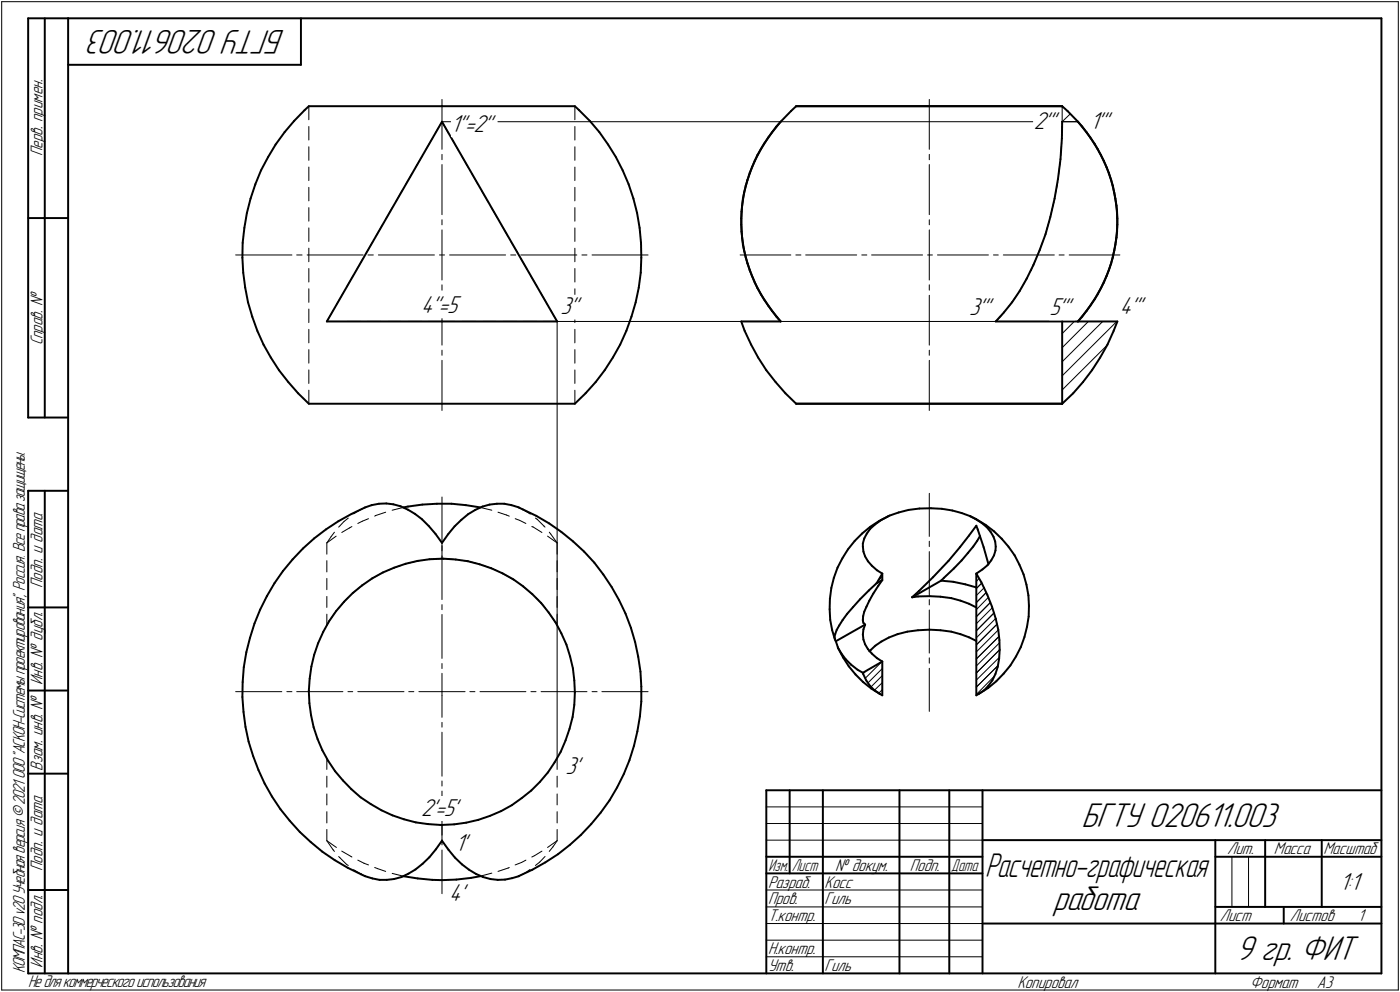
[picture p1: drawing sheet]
<svg xmlns="http://www.w3.org/2000/svg" width="421mm" height="298mm" viewBox="0 0 421 298" stroke-linecap="round" stroke-linejoin="round" font-family="sans-serif">
<g fill="none" stroke="#000" stroke-width=".59">
<path d="M8.5 5.5v120zM8.5 5.5h12zM13.5 5.5v120zM20.5 5.5v287zM20.5 5.5h395zM20.5 19.5h70zM90.5 5.5v14zM415.5 5.5v287zM85.6 39.7l-2.7 3.7zM88.5 36.3l-2.9 3.4zM91.6 33.1l-3.1 3.2zM91.6 33.1l1.3-1.2z"/>
<path d="M92.9 31.9h40zM132.9 36.6l-34.6 60zM132.9 36.6l34.7 60zM132.9 31.9h40zM172.9 31.9l1.3 1.2zM174.2 33.1l3.2 3.2zM177.4 36.3l2.9 3.4zM180.3 39.7l2.6 3.7zM232.2 39.8l-2.4 3.4zM233.5 38l-2.4 3.3zM234.8 36.6l-2.6 3.2zM234.8 36.6l-1.3 1.4z"/>
<path d="M237.9 33.4l-3.1 3.2zM237.9 33.4l1.5-1.5zM239.4 31.9h80zM319.4 31.9l1.7 1.5zM319.4 36.6v5zM321.1 33.4l3.1 3.2zM324.2 36.6l1.3 1.4zM324.2 36.6l2.6 3.2zM325.5 38l2.4 3.3zM326.8 39.8l2.4 3.4zM75.4 59.7l-1.1 4.3zM76.8 55.4l-1.4 4.3z"/>
<path d="M78.5 51.2l-1.7 4.2zM80.6 47.2l-2.1 4zM82.9 43.4l-2.3 3.8zM182.9 43.4l2.4 3.8zM185.3 47.2l2 4zM187.3 51.2l1.8 4.2zM189.1 55.4l1.4 4.3zM190.5 59.7l1.1 4.3zM223.4 59.7l-.4 3.9zM223.8 57.9l-.6 3.9zM224.3 55.8l-.9 3.9zM224.8 54.1l-1 3.8z"/>
<path d="M225.5 52l-1.2 3.8zM226.1 50.3l-1.3 3.8zM227 48.3l-1.5 3.7zM227.8 46.7l-1.7 3.6zM228.9 44.8l-1.9 3.5zM229.8 43.2l-2 3.5zM231.1 41.3l-2.2 3.5zM317.2 59.7l-1.3 5.5zM318.2 53.8l-1 5.9zM318.9 47.8l-.7 6zM319.4 41.6l-.5 6.2zM327.9 41.3l2.2 3.5z"/>
<path d="M329.2 43.2l1.9 3.5zM330.1 44.8l1.9 3.5zM331.1 46.7l1.7 3.6zM332 48.3l1.5 3.7zM332.8 50.3l1.4 3.8zM333.5 52l1.2 3.8zM334.2 54.1l.9 3.8zM334.7 55.8l.7 3.9zM335.1 57.9l.7 3.9zM335.4 59.7l.6 3.9zM8.5 65.5h12zM72.9 77.5l.3 4.5z"/>
<path d="M73 73l-.1 4.5zM73.5 68.5l-.5 4.5zM74.3 64l-.8 4.5zM191.6 64l.8 4.5zM192.4 68.5l.4 4.5zM192.8 73l.1 4.5zM192.9 77.5l-.2 4.5zM222.9 65.7l.1 3.9zM222.9 67.5l.3 3.9zM223 69.6l.4 4zM223 63.6l-.1 3.9zM223.2 61.8l-.3 3.9z"/>
<path d="M223.2 71.4l.6 3.9zM223.4 73.6l.9 3.8zM223.8 75.3l1 3.9zM224.3 77.4l1.2 3.8zM224.8 79.2l1.3 3.7zM310.8 79.6l-2 4.1zM312.7 75.2l-1.9 4.4zM314.5 70.4l-1.8 4.8zM315.9 65.2l-1.4 5.2zM334.2 79.2l-1.4 3.7zM334.7 77.4l-1.2 3.8zM335.1 75.3l-.9 3.9z"/>
<path d="M335.4 73.6l-.7 3.8zM335.8 71.4l-.7 3.9zM335.8 61.8l.2 3.9zM336 63.6v3.9zM336 69.6l-.6 4zM336 67.5l-.2 3.9zM336 65.7v3.9zM73.2 82l.5 4.4zM73.7 86.4l.9 4.4zM74.6 90.8l1.3 4.4zM75.9 95.2l1.5 4.2zM77.4 99.4l1.8 4.1z"/>
<path d="M98.3 96.6h34.6zM132.9 96.6h34.7zM188.4 99.4l-1.9 4.1zM189.9 95.2l-1.5 4.2zM191.2 90.8l-1.3 4.4zM192.1 86.4l-.9 4.4zM192.7 82l-.6 4.4zM222.9 96.6l1 2.8zM222.9 96.6h11.9zM223.9 99.4l2 4.1zM225.5 81.2l1.5 3.7zM226.1 82.9l1.7 3.6z"/>
<path d="M227 84.9l1.9 3.6zM227.8 86.5l2 3.5zM228.9 88.5l2.2 3.4zM229.8 90l2.4 3.4zM231.1 91.9l2.4 3.3zM232.2 93.4l2.6 3.2zM233.5 95.2l1.3 1.4zM299.5 96.6h19.9zM301.9 93.9l-2.4 2.7zM304.4 90.8l-2.5 3.1zM306.7 87.5l-2.3 3.3zM308.8 83.7l-2.1 3.8z"/>
<path d="M319.4 96.6v24.7zM319.4 96.6h4.8zM324.2 96.6h11.8zM325.5 95.2l-1.3 1.4zM326.8 93.4l-2.6 3.2zM327.9 91.9l-2.4 3.3zM329.2 90l-2.4 3.4zM330.1 88.5l-2.2 3.4zM331.1 86.5l-1.9 3.5zM332 84.9l-1.9 3.6zM332.8 82.9l-1.7 3.6zM333.5 81.2l-1.5 3.7z"/>
<path d="M334.9 99.4l-1.8 4.1zM336 96.6l-1.1 2.8zM79.2 103.5l2.2 3.9zM81.4 107.4l2.5 3.9zM83.9 111.3l2.8 3.5zM86.7 114.8l3 3.4zM89.7 118.2l3.2 3.1zM179.2 114.8l-3.1 3.4zM181.9 111.3l-2.7 3.5zM184.3 107.4l-2.4 3.9zM186.5 103.5l-2.2 3.9zM225.9 103.5l2.1 3.9z"/>
<path d="M228 107.4l2.5 3.9zM230.5 111.3l2.8 3.5zM233.3 114.8l2.9 3.4zM236.2 118.2l3.2 3.1zM325.7 114.8l-3 3.4zM328.4 111.3l-2.7 3.5zM330.9 107.4l-2.5 3.9zM333.1 103.5l-2.2 3.9zM8.5 125.5h12zM92.9 121.3h40zM132.9 121.3h40zM172.9 121.3l3.2-3.1z"/>
<path d="M239.4 121.3h80zM319.4 121.3l3.3-3.1zM8.5 147.5v145zM8.5 147.5h12zM13.5 147.5v145zM98 159.1l3.8-2.5zM101.8 156.6l3.9-2.2zM105.7 154.4l4.1-1.9zM109.8 152.5l2-.7zM111.8 151.8l2.2-.4zM114 151.4l2.2-.1zM116.2 151.3l2.1 .3z"/>
<path d="M118.3 151.6l2.2 .5zM120.5 152.1l2.2 1.1zM121.3 152.5l1.4-.3zM122.7 153.2l2.1 1.2zM122.7 152.2l4.3-.6zM124.8 154.4l2.1 1.6zM126.9 156l2 2.1zM127 151.6l4.4-.2zM128.9 158.1l2.1 2.3zM131.4 151.4h4.4zM135.8 151.4l4.3 .4zM136.7 158.2l2.1-2z"/>
<path d="M136.7 158.2l-1.9 2.3zM138.8 156.2l2-1.7zM140.1 151.8l4.3 .7zM140.8 154.5l2.1-1.3zM142.9 153.2l2.2-1zM145.1 152.2l2.1-.6zM147.2 151.6l2.2-.2zM149.4 151.4h2.2zM151.6 151.4l2.2 .4zM153.8 151.8l2.2 .7zM156 152.5l1.2 .6zM157.2 153.1l4.1 1.9z"/>
<path d="M161.3 155l3.9 2.3zM165.2 157.3l3.6 2.6zM168.8 159.9l3.6 2.8zM261.7 158.3l2.7-1.8zM261.7 158.9l1.5-1.3zM261.7 158.9l-1 1.5zM263.2 157.6l1.8-1.3zM264.4 156.5l2.8-1.4zM265 156.3l2.2-1.2zM267.2 155.1l.3-.2zM267.5 154.9l2.8-.9zM270.3 154l2.9-.8z"/>
<path d="M273.2 153.2l3.3-.4zM276.5 152.8l3.5-.1zM280 152.7l3.3 .2zM283.3 152.9l3.1 .5zM286.4 153.4l2.8 .8zM289.2 154.2l2.6 .9zM291.8 155.1l1.8 .9zM291.8 155.1l1.6 .9zM293.4 156l1.8 1.1zM293.6 156l2.8 1.7zM293.6 158l.4 1.1zM293.6 158l-2.2 3z"/>
<path d="M294 159.1l1.8 5.3zM295.2 157.1l1.6 1.3zM296.4 157.7l2.6 2zM296.8 158.4l1.1 1.5zM297.9 159.9l.9 1.4zM299 159.7l2.2 2.2zM80.3 179.2l-2.1 4zM82.5 175.3l-2.2 3.9zM85.1 171.6l-2.6 3.7zM88 168.1l-2.9 3.5zM91.1 164.8l3.4-3zM91.1 164.8l-3.1 3.3z"/>
<path d="M94.5 161.8l3.5-2.7zM106.1 178.2l2.8-2.3zM106.1 178.2l-2.6 2.6zM108.9 175.9l3-2.1zM111.9 173.8l3.2-1.8zM115.1 172l3.4-1.4zM118.5 170.6l3.5-1.2zM122 169.4l3.6-.8zM125.6 168.6l3.6-.5zM129.2 168.1l3.7-.2zM131 160.4l1.9 2.8zM132.9 167.9h.5z"/>
<path d="M133.4 167.9l3.7 .2zM134.8 160.5l-1.9 2.7zM137.1 168.1l3.6 .6zM140.7 168.7l3.6 .9zM144.3 169.6l3.4 1.2zM147.7 170.8l3.4 1.5zM151.1 172.3l3.2 1.8zM154.3 174.1l3 2.1zM157.3 176.2l2.8 2.4zM160.1 178.6l2.6 2.6zM172.4 162.7l3.3 3.1zM175.7 165.8l3 3.3z"/>
<path d="M178.7 169.1l2.7 3.5zM181.4 172.6l2.6 3.8zM184 176.4l2.2 3.9zM249.6 179.9l-.1 3.1zM250 176.7l-.4 3.2zM250.8 173.7l-.8 3zM251.9 170.6l-1.1 3.1zM253.3 167.8l-1.4 2.8zM255 165.1l-1.7 2.7zM257 162.6l-2 2.5zM259.2 160.4l2.5-2.1zM259.2 160.4l-2.2 2.2z"/>
<path d="M259.5 163.3v1zM259.5 164.3l.2 1.5zM259.7 165.8l.5 1.4zM259.9 161.8l-.4 1.5zM260.2 167.2l.8 1.5zM260.7 160.4l-.8 1.4zM261 168.7l1.2 1.3zM261.3 177.5l2.4-2.2zM262.2 170l1.5 1.4zM262.6 178.4l-1.1 2.1zM263.7 175.3l1.6-1zM263.7 171.4l1.6 1z"/>
<path d="M264.2 176l-1.6 2.4zM265.3 174.3l-1.1 1.7zM265.3 172.4v1.9zM265.3 172.4l-1.6 2.9zM274.3 179.5l8.7-5zM274.3 179.5l1.8-.3zM274.3 179.5l2.1-1.9zM276.1 179.2h3.5zM276.4 177.6l4.2-4.1zM279.6 179.2l3.3 .1zM282.9 179.3l3.2 .4zM283 174.5l.9-.8z"/>
<path d="M283 174.5l3.7 .3zM283.9 173.7l3-2.8zM285.2 168.6l-4.6 4.9zM286.1 179.7l2.8 .8zM286.7 174.8l3.6 .8zM288.7 164.4l-3.5 4.2zM289.2 168.4l-2.3 2.5zM290.3 175.6l3.3 .9zM291.1 166.2l-1.9 2.2zM291.4 161l-2.7 3.4zM292.7 164.3l-1.6 1.9zM293.6 172.4l1.9-1.3z"/>
<path d="M293.6 172.4l1.5 2.6zM293.6 172.4v36.6zM293.9 162.6l-1.2 1.7zM294.7 161.1l-.8 1.5zM295.1 175l1.8 3.7zM295.5 171.1l1.5-1.3zM295.8 164.4l1.5 5.1zM296.9 178.7l1.5 3.7zM298.1 168.4l-1.1 1.4zM298.8 161.3l.5 1.4zM299 166.9l-.9 1.5zM299.3 162.7l.2 1.6z"/>
<path d="M299.4 165.4l-.4 1.5zM299.5 164.3l-.1 1.1zM301.2 161.9l2.1 2.4zM303.3 164.3l1.8 2.6zM305.1 166.9l1.5 2.8zM306.6 169.7l1.2 2.9zM307.8 172.6l.9 3.1zM308.7 175.7l.6 3.2zM309.3 178.9l.2 3.1zM8.5 182.5h12zM74.1 196l-.8 4.5zM75.2 191.7l-1.1 4.3z"/>
<path d="M76.5 187.4l-1.3 4.3zM78.2 183.2l-1.7 4.2zM94.5 196.8l-.9 3.5zM95.7 193.3l-1.2 3.5zM97.2 189.9l-1.5 3.4zM99 186.7l-1.8 3.2zM101.1 183.6l-2.1 3.1zM103.5 180.8l-2.4 2.8zM162.7 181.2l2.3 2.9zM165 184.1l2.1 3zM167.1 187.1l1.7 3.2zM168.8 190.3l1.5 3.4z"/>
<path d="M170.3 193.7l1.1 3.6zM171.4 197.3l.9 3.5zM186.2 180.3l1.9 4.1zM188.1 184.4l1.6 4.2zM189.7 188.6l1.3 4.4zM191 193l.9 4.4zM191.9 197.4l.7 4.4zM249.5 183l.2 3.3zM249.7 186.3l.6 3.1zM250.3 189.4l.8 2.8zM251 191.4l.1 .8zM251.1 192.2l.3 .5z"/>
<path d="M251.2 190.5l-.2 .9zM251.4 192.7l.6 1.8zM251.4 192.7l8.8-5zM251.6 189.3l-.4 1.2zM252 194.5l.1 .2zM252.1 194.7l1.5 2.9zM252.1 194.7l1 1.7zM252.4 188l-.8 1.3zM253.1 196.4l1.2 1.7zM253.4 186.4l-1 1.6zM253.6 197.6l1.7 2.6zM254.3 198.1l1.6 1.6z"/>
<path d="M254.8 184.5l-1.4 1.9zM255.9 199.7l2 1.6zM256.5 182.5l-1.7 2zM258.7 180.1l-2.2 2.4zM258.7 180.1l2.6-2.6zM259.5 190.7l.2 1.5zM259.5 186.5l.2 .7zM259.5 186.2v.3zM259.6 185.2l-.1 1zM259.7 189.1l-.2 1.6zM259.7 192.2l.5 1.4zM259.7 187.2l.5 .5z"/>
<path d="M259.9 183.8l-.3 1.4zM260.2 187.7l-.5 1.4zM260.2 193.6l.8 1.5zM260.6 182.3l-.7 1.5zM261 195.1l1.2 1.3zM261.5 180.5l-.9 1.8zM261.8 195.4l1.4-1.3zM261.8 195.4l-.3 .3zM262.2 196.4l1.5 1.4zM263.2 194.1l1.9-1.3zM263.7 197.8l1.6 1zM265.1 192.8l2.2-1.2z"/>
<path d="M265.3 198.8v10.2zM267.3 191.6l2.6-1zM269.9 190.6l3-.8zM272.9 189.8l3.2-.4zM276.1 189.4l3.5-.2zM279.6 189.2l3.3 .2zM282.9 189.4l3.2 .4zM286.1 189.8l2.8 .8zM288.9 180.5l2.5 .9zM288.9 190.6l2.5 .9zM291.4 181.4l2.2 1.1zM291.4 191.5l2.2 1.1z"/>
<path d="M298.4 182.4l1.1 3.5zM299.5 185.9l.7 3.3zM300.2 189.2l.4 3.2zM300.5 198l-.4 2.4zM300.6 192.4l.1 2.9zM300.7 195.3l-.2 2.7zM303.9 200l-2.1 2.4zM305.6 197.3l-1.7 2.7zM307 194.5l-1.4 2.8zM308.1 191.4l-1.1 3.1zM308.9 188.4l-.8 3zM309.4 185.3l-.5 3.1z"/>
<path d="M309.5 182l-.1 3.3zM8.5 207.5h12zM72.9 209.5l.3 4.5zM73 205l-.1 4.5zM73.2 214l.6 4.4zM73.3 200.5l-.3 4.5zM73.8 218.4l1 4.4zM92.9 207.6l.1 3.7zM93 211.3l.6 3.7zM93.1 204l-.2 3.6zM93.6 215l.7 3.5zM93.6 200.3l-.5 3.7z"/>
<path d="M94.3 218.5l1.2 3.6zM171.3 219l-1.2 3.5zM172.2 215.5l-.9 3.5zM172.3 200.8l.4 3.7zM172.7 211.8l-.5 3.7zM172.7 204.5l.2 3.6zM172.9 208.1l-.2 3.7zM191.7 219.8l-1 4.3zM192.4 215.3l-.7 4.5zM192.6 201.8l.3 4.5zM192.9 210.8l-.5 4.5zM192.9 206.3v4.5z"/>
<path d="M255.3 200.2l2 2.5zM257.3 202.7l2.3 2.3zM257.9 201.3l1.6 .9zM259.5 202.2l.1 .3zM259.5 202.2l5.8-3.4zM259.6 205l2.4 1.9zM259.6 202.5l.9 2zM260.5 204.5l1.1 1.6zM261.6 206.1l1.4 1.3zM262 206.9l2.5 1.5zM263 207.4l1.5 1zM264.5 208.4l.8 .6z"/>
<path d="M293.6 209l.9-.6zM294.5 208.4l2.7-1.6zM294.5 208.4l1.5-1zM297.2 206.8l2.4-2.1zM297.3 206.1l-1.3 1.3zM298.4 204.5l-1.1 1.6zM299.4 202.5l-1 2zM300.1 200.4l-.7 2.1zM301.8 202.4l-2.2 2.3zM8.5 232.5h12zM74.8 222.8l1.3 4.4zM76.1 227.2l1.6 4.2z"/>
<path d="M77.7 231.4l1.9 4.1zM79.6 235.5l2.2 3.9zM81.8 239.4l2.5 3.8zM95.5 222.1l1.4 3.4zM96.9 225.5l1.8 3.2zM98.7 228.7l2.1 3zM100.8 231.7l2.3 2.8zM103.1 234.5l2.6 2.7zM105.7 237.2l2.8 2.4zM108.5 239.6l3 2zM156.9 239.9l2.9-2.3zM159.8 237.6l2.6-2.7z"/>
<path d="M164.8 232.2l-2.4 2.7zM166.8 229.1l-2 3.1zM168.7 225.9l-1.9 3.2zM170.1 222.5l-1.4 3.4zM185.6 236.6l-2.3 3.9zM187.6 232.6l-2 4zM189.3 228.4l-1.7 4.2zM190.7 224.1l-1.4 4.3zM230.5 237.5h185zM230.5 237.5v55zM237.5 237.5v25zM247.5 237.5v55z"/>
<path d="M270.5 237.5v55zM285.5 237.5v55zM295.5 237.5v55zM84.3 243.2l2.8 3.4zM87.1 246.6l3.1 3.4zM90.2 250l3.3 3.1zM93.5 253.1l3.4 2.8zM96.9 255.9l3.8 2.6zM100.7 258.5l3.9 2.3zM111.5 241.6l3.2 1.9zM114.7 243.5l3.3 1.5zM118 245l3.5 1.2z"/>
<path d="M121.5 246.2l3.6 .9zM125.1 247.1l3.6 .5zM127.1 259.6l2-2zM128.7 247.6l3.7 .3zM131.1 255.3l-2 2.3zM132.4 247.9h.5zM132.9 252.6l-1.8 2.7zM132.9 252.6l2 2.8zM132.9 247.9l3.7-.2zM134.9 255.4l1.9 2.3zM136.6 247.7l3.6-.5zM136.8 257.7l2.1 2.1z"/>
<path d="M138.9 259.8l2.2 1.6zM140.2 247.2l3.6-.8zM143.8 246.4l3.5-1.2zM147.3 245.2l3.4-1.4zM150.7 243.8l3.2-1.8zM153.9 242l3-2.1zM164 259.2l3.8-2.5zM167.8 256.7l3.6-2.8zM171.4 253.9l3.3-2.9zM177.8 247.6l-3.1 3.4zM180.7 244.2l-2.9 3.4zM183.3 240.5l-2.6 3.7z"/>
<path d="M230.5 257.5h65zM295.5 252.5h120zM365.5 252.5v40zM365.5 257.5h15zM380.5 252.5v20zM380.5 257.5h35zM397.5 252.5v20zM8.5 267.5h12zM104.6 260.8l3.9 1.9zM108.5 262.7l1.3 .6zM109.8 263.3l2.2 .7zM112 264l2.1 .4z"/>
<path d="M114.1 264.4h2.2zM116.3 264.4l2.2-.2zM118.5 264.2l2.2-.6zM120.7 263.6l2.2-1zM121.3 263.3l4.3 .7zM122.9 262.6l2.1-1.3zM125 261.3l2.1-1.7zM125.6 264l4.4 .4zM130 264.4l2.9 .1zM132.9 264.5l4.3-.2zM137.2 264.3l4.4-.5zM141.1 261.4l2.1 1.2z"/>
<path d="M141.6 263.8l2.8-.5zM143.2 262.6l2.1 1zM145.3 263.6l2.2 .6zM147.5 264.2l2.2 .2zM149.7 264.4l2.2-.1zM151.9 264.3l2.1-.4zM154 263.9l2-.6zM156 263.3l4.1-1.9zM160.1 261.4l3.9-2.2zM230.5 262.5h65zM295.5 277.5h70zM365.5 277.5h50z"/>
<path d="M365.5 272.5h50zM386.1 272.5v5zM8.5 292.5h12zM20.5 292.5h395z"/>
</g>
<g fill="none" stroke="#000" stroke-width=".3">
<path d="M.5 .5v297zM.5 .5h420zM420.5 .5v297zM92.9 38v4.1zM92.9 31.9v4.1zM132.9 36.6l2 3.4zM132.9 29.9v15zM132.9 36.6l-2 3.4zM132.9 36.6h191.3zM172.9 38v4.1zM172.9 31.9v4.1zM279.5 29.9v15z"/>
<path d="M319.4 36.6h4.8zM319.4 31.9v4.7zM319.4 36.6v4zM319.4 36.6l2.5-2.4zM319.4 32.3l.3-.2zM323.7 36.6l.2-.3zM92.9 56.3v4.1zM92.9 50.2v4.1zM92.9 44.1v4.1zM121 57.1l-2 3.5zM124 52.1l-2 3.4zM127 46.9l-2 3.4z"/>
<path d="M130 41.7l-2.1 3.4zM132.9 49.4v15.1zM132.9 46.4v1.6zM135.9 41.7l1.9 3.4zM138.9 46.9l1.9 3.4zM141.8 52.1l2 3.4zM144.8 57.1l1.9 3.5zM172.9 56.3v4.1zM172.9 50.2v4.1zM172.9 44.1v4.1zM279.5 49.4v15.1zM279.5 46.4v1.6z"/>
<path d="M318 55.4l-.7 3.4zM318.1 54.7l-.1 .7zM318.8 49.3l-.5 3.4zM318.9 48.7l-.1 .6zM319.3 42.7v.3zM319.3 43l-.3 3.7zM70.9 76.6h16.9zM89.2 76.6h1.6zM92.4 76.6h16.8zM92.9 74.6v4.1zM92.9 68.5v4.1zM92.9 62.4v4.1z"/>
<path d="M109.1 77.7l-1.9 3.5zM110.7 76.6h1.6zM112.1 72.6l-1.9 3.4zM113.8 76.6h16.8zM115.1 67.5l-2 3.4zM118 62.3l-1.9 3.4zM132.2 76.6h1.5zM132.9 69.1v15.1zM132.9 66v1.6zM135.2 76.6h16.9zM147.7 62.3l2 3.4zM150.7 67.5l2 3.4z"/>
<path d="M153.6 76.6h1.5zM153.7 72.6l2 3.4zM156.6 76.6h16.9zM156.6 77.7l2.1 3.5zM172.9 74.6v4.1zM172.9 68.5v4.1zM172.9 62.4v4.1zM175 76.6h1.5zM178.1 76.6h16.8zM222.6 76.6h15.2zM239.4 76.6h1.5zM242.3 76.6h15.3z"/>
<path d="M259.2 76.6h1.5zM262.1 76.6h15.4zM279 76.6h1.4zM279.5 69.1v15.1zM279.5 66v1.6zM281.9 76.6h15.4zM298.8 76.6h1.4zM301.8 76.6h15.3zM311.5 78.1l-1.4 3.1zM313.7 72.4l-1.4 3.8zM315.6 66.6h.1M315.5 66.7l-1.1 3.7z"/>
<path d="M316.8 61.2l-.8 3.5zM317 60.7l-.2 .5zM318.5 76.6h1.5zM321.6 76.6h15.2zM92.9 99v4zM92.9 92.9v4zM92.9 86.8v4zM92.9 80.7v4.1zM98.3 96.6h4.1zM100.2 93.2l-1.9 3.4zM103.2 88.1l-1.9 3.3zM104.4 96.6h4.1z"/>
<path d="M106.2 82.9l-2 3.4zM110.5 96.6h4.1zM116.6 96.6h4zM122.7 96.6h4.1zM128.8 96.6h4.1zM132.9 96.6h4.1zM132.9 88.7v15zM132.9 85.6v1.6zM139 96.6h4.1zM145.1 96.6h4.1zM151.2 96.6h4.2zM157.3 96.6h4.2z"/>
<path d="M159.6 82.9l2 3.4zM162.6 88.1l2 3.3zM163.4 96.6h4.2zM165.6 93.2l2 3.4zM167.6 96.6h131.9zM167.6 96.6v131.3zM172.9 99v4zM172.9 92.9v4zM172.9 86.8v4zM172.9 80.7v4.1zM279.5 88.7v15zM279.5 85.6v1.6z"/>
<path d="M299.5 96.6l1.4-1.4zM302.2 93.6l-1.3 1.6zM305.7 88.9l-2.3 3.1zM305.8 88.7l-.1 .2zM307.9 85.3l-1.1 1.7zM308.9 83.5l-1 1.8zM310.1 81.2l-.3 .5zM323.1 96.6l-3.7 3.6zM92.9 117.3v4zM92.9 111.2v4zM92.9 105.1v4zM132.9 108.3v15.1z"/>
<path d="M132.9 105.2v1.6zM172.9 117.3v4zM172.9 111.2v4zM172.9 105.1v4zM279.5 108.3v15.1zM279.5 105.2v1.6zM319.4 117.2l13.6-13.5zM319.4 112.9l16.5-16.3zM319.4 108.7l12.2-12.1zM319.4 104.5l7.9-7.9zM100.6 159.9l-1 1.4zM103.5 156.7l1.2-1z"/>
<path d="M103.5 156.7l-1.6 1.7zM105.1 158.7l.7-.5zM106.3 154.4l1.4-.8zM107.6 157.3l1.4-.7zM107.7 153.6l2.1-1.1zM109 156.6l1.8-.7zM112.7 155.1l.2-.2zM112.9 154.9l3.1-1zM117.9 153.3l3.4-.8zM132.9 149.4v13.1zM144.4 152.5l3.5 .8zM149.8 153.9l2.5 .9z"/>
<path d="M152.3 154.8l.9 .3zM154.9 155.9l1.4 .5zM156 152.5l1.3 .7zM156.3 156.4l1.9 .9zM157.3 153.2l2.1 1.2zM159.5 154.4h.1M159.9 158.2l.4 .1zM160.3 158.3l2.7 1.7zM161 155.7l.5 .3zM161.5 156l2.1 2.1zM163.6 158.1l.3 .3zM165.2 159.9l.4 .5z"/>
<path d="M279.5 148.3v12.9zM98.3 163.2v3.3zM98.3 168.5v3.4zM98.3 173.8v3.4zM98.3 179.2v3.3zM98.3 163.2l2.8-2.1zM99.6 161.3l-1.3 1.9zM102.8 160l2.3-1.3zM104.6 179.6l-1.1 1.2zM106.1 178.2l2.8-2.3zM108.9 175.9l.6-.4zM111.1 174.4l.8-.6z"/>
<path d="M111.9 173.8l2.9-1.6zM116.6 171.4l1.9-.8zM118.5 170.6l2.1-.7zM122.5 169.3l3.1-.7zM125.6 168.6l1.1-.2zM128.6 168.1h.6zM129.2 168.1l3.7-.2zM132.9 163.2v4.7zM132.9 167.9h1.4zM132.9 164v1.5zM132.9 167v13.2zM134.3 167.9l2.9 .2z"/>
<path d="M139.1 168.4l2.5 .4zM141.6 168.8l1.7 .5zM145.2 169.8l3.4 1.3zM148.6 171.1l.6 .3zM151 172.3l.9 .4zM151.9 172.7l2.8 1.7zM156.4 175.5l1.6 1.3zM158 176.8l1.7 1.4zM161.1 179.6l2.2 2.3zM164.7 161.1l2.9 2.1zM165.6 160.4l2 2.8zM167.6 163.2v3.3z"/>
<path d="M167.6 168.5v3.4zM167.6 173.8v3.4zM167.6 179.2v3.3zM264.1 174.6l1.2-1.3zM279.5 162.6v1.7zM279.5 165.8v12.9zM293.6 176.9l1.6-1.6zM293.6 172.6h.1M293.6 179l2.4-2.4zM294.5 173.8l-.9 1zM296.6 178.1l-3 3zM296.7 178.1l-3.1 3z"/>
<path d="M297.3 179.5l-3.7 3.7zM98.3 184.6v3.3zM99 186.7l-.7 1.2zM100.6 184.3l-1.6 2.4zM103.5 180.8l-1.6 2zM132.9 181.7v1.5zM132.9 184.7v13.2zM132.9 199.4v1.5zM163.3 181.9l.7 .8zM165.2 184.3l.3 .5zM165.5 184.8l2.1 3.1zM167.6 184.6v3.3z"/>
<path d="M279.5 180.2v1.6zM279.5 183.3v13zM279.5 197.7v1.6zM293.6 198l6.9-6.7zM293.6 198l6.9-6.8zM293.6 191.7l5.9-5.9zM293.6 185.3l4.3-4.3zM297.9 181l-4.3 4.3zM298.4 182.6l-4.8 4.9zM299 184.2l-5.4 5.4zM299 184.1l-5.4 5.5zM299.9 187.5l-6.3 6.3z"/>
<path d="M300.2 189.3l-6.6 6.6zM70.9 207.9h13.9zM86.3 207.9h1.5zM89.2 207.9h13.9zM104.6 207.9h1.5zM107.6 207.9h13.9zM122.9 207.9h1.6zM126 207.9h6.9zM132.9 207.9h7zM132.9 217.1v1.4zM132.9 209v6.6zM132.9 202.4v6.6z"/>
<path d="M141.3 207.9h1.5zM144.4 207.9h13.8zM159.7 207.9h1.5zM162.7 207.9h13.8zM178.1 207.9h1.5zM181 207.9h13.9zM259.6 202.4l.6-.6zM260.2 203.9l5-5zM261 205.2l4.3-4.3zM262 206.4l3.3-3.4zM263 207.4l2.3-2.3zM264.2 208.4l1.1-1.1z"/>
<path d="M279.5 200.8v13zM293.6 206.5l6.5-6.4zM293.6 202.3l7.1-7.1zM293.6 204.4l7-6.9zM293.6 200.2l7.1-7.1zM299 203.2l-5.4 5.5zM98.3 227.9v3.3zM98.3 233.3v3.3zM98.3 238.6v3.3zM132.9 237.7v13.3zM132.9 234.7v1.5zM132.9 220v13.3z"/>
<path d="M167.6 227.9v3.3zM167.6 233.3v3.3zM167.6 238.6v3.3zM98.3 252.6l2.9 2.1zM98.3 252.6l1.9 2.8zM98.3 243.9v3.4zM98.3 249.3v3.3zM100.2 255.4l.4 .5zM101.9 257.4l.3 .3zM102.2 257.7l2 2.1zM102.8 255.8l2.8 1.6zM104.2 259.8l.5 .3z"/>
<path d="M105.6 257.4l.2 .2zM107.6 258.5l1.9 .9zM109.5 259.4l1.3 .5zM132.9 247.9v4.7zM132.9 255.4v13.2zM132.9 252.4v1.5zM154.9 259.9l2-.7zM156.9 259.2l1.3-.7zM159.9 257.6l.9-.5zM160.8 257.1l2.2-1.3zM163.9 257.4l-1.6 1.7zM164.7 254.7l2.9-2.1z"/>
<path d="M166.3 254.5l-1.1 1.4zM167.6 243.9v3.4zM167.6 249.3v3.3zM167.6 252.6l-1.3 1.9zM230.5 247.5h65zM230.5 252.5h65zM230.5 242.5h65zM370.5 257.5v15zM375.5 257.5v15zM106.3 261.4l2.2 1.2zM108.5 262.6l1.3 .7zM112.7 260.7l.8 .3z"/>
<path d="M113.5 261l2.5 .9zM117.9 262.5l3.4 .8zM144.4 263.3l3.5-.9zM149.8 261.9l3-1zM152.8 260.9l.4-.2zM156 263.3l2.2-1.1zM158.2 262.2l1.2-.9zM161 260.1l1.3-1zM230.5 267.5h65zM230.5 272.5h65zM230.5 277.5h65zM.5 297.5h420z"/>
<path d="M230.5 282.5h65zM230.5 287.5h65z"/>
</g>
<g fill="#fff" stroke="#fff" stroke-width=".3">
<path d="M135.6 34h13.9zM135.6 34.1h13.9zM135.6 34.2h13.9zM135.6 34.3h13.9zM135.6 34.4h13.9zM135.6 34.5h13.9zM135.6 34.5h13.9zM135.6 34.6h13.9zM135.6 34.7h13.9zM135.6 34.8h13.9zM135.6 34.9h13.9zM135.6 35h13.9zM135.6 35.1h13.9zM135.6 35.1h13.9zM135.6 35.2h13.9zM135.6 35.3h13.9zM135.6 35.4h13.9zM135.6 35.5h13.9zM135.6 35.6h13.9zM135.6 35.6h13.9zM135.6 35.7h13.9zM135.6 35.8h13.9zM135.6 35.9h13.9zM135.6 36h13.9zM135.6 36.1h13.9zM135.6 36.2h13.9zM135.6 36.2h13.9zM135.6 36.3h13.9zM135.6 36.4h13.9zM135.6 36.5h13.9zM135.6 36.6h13.9zM135.6 36.7h13.9zM135.6 36.7h13.9zM135.6 36.8h13.9zM135.6 36.9h13.9zM135.6 37h13.9zM135.6 37.1h13.9zM135.6 37.2h13.9zM135.6 37.3h13.9zM135.6 37.3h13.9zM135.6 37.4h13.9zM135.6 37.5h13.9zM135.6 37.6h13.9zM135.6 37.7h13.9zM135.6 37.8h13.9zM135.6 37.8h13.9zM135.6 37.9h13.9zM135.6 38h13.9zM135.6 38.1h13.9zM135.6 38.2h13.9zM135.6 38.3h13.9zM135.6 38.4h13.9zM135.6 38.4h13.9zM135.6 38.5h13.9zM135.6 38.6h13.9zM135.6 38.7h13.9zM135.6 38.8h13.9zM135.6 38.9h13.9zM135.6 38.9h13.9zM135.6 39h13.9zM135.6 39.1h13.9zM135.6 39.2h13.9zM135.6 39.3h13.9zM135.6 39.4h13.9zM135.6 39.5h13.9zM135.6 39.5h13.9zM135.6 39.6h13.9zM135.6 39.7h13.9zM135.6 39.8h13.9zM135.6 39.9h13.9zM135.6 40h13.9zM135.6 40h13.9zM135.6 40.1h13.9zM135.6 40.2h13.9zM135.6 40.3h13.9zM135.6 40.4h13.9zM135.6 40.5h13.9zM135.6 40.6h13.9zM135.6 40.6h13.9zM135.6 40.7h13.9zM135.6 40.8h13.9zM135.6 40.9h13.9zM135.6 41h13.9zM135.6 41.1h13.9z"/>
<path d="M136.9 250h5zM136.9 250.1h5zM136.9 250.2h5zM136.9 250.3h5zM136.9 250.4h5zM136.9 250.4h5zM136.9 250.5h5zM136.9 250.6h5zM136.9 250.7h5zM136.9 250.8h5zM136.9 250.9h5zM136.9 251h5zM136.9 251h5zM136.9 251.1h5zM136.9 251.2h5zM136.9 251.3h5zM136.9 251.4h5zM136.9 251.5h5zM136.9 251.5h5zM136.9 251.6h5zM136.9 251.7h5zM136.9 251.8h5zM136.9 251.9h5zM136.9 252h5zM136.9 252.1h5zM136.9 252.1h5zM136.9 252.2h5zM136.9 252.3h5zM136.9 252.4h5zM136.9 252.5h5zM136.9 252.6h5zM136.9 252.6h5zM136.9 252.7h5zM136.9 252.8h5zM136.9 252.9h5zM136.9 253h5zM136.9 253.1h5zM136.9 253.2h5zM136.9 253.2h5zM136.9 253.3h5zM136.9 253.4h5zM136.9 253.5h5zM136.9 253.6h5zM136.9 253.7h5zM136.9 253.7h5zM136.9 253.8h5zM136.9 253.9h5zM136.9 254h5zM136.9 254.1h5zM136.9 254.2h5zM136.9 254.3h5zM136.9 254.3h5zM136.9 254.4h5zM136.9 254.5h5zM136.9 254.6h5zM136.9 254.7h5zM136.9 254.8h5zM136.9 254.8h5zM136.9 254.9h5zM136.9 255h5zM136.9 255.1h5zM136.9 255.2h5zM136.9 255.3h5zM136.9 255.4h5zM136.9 255.4h5zM136.9 255.5h5zM136.9 255.6h5zM136.9 255.7h5zM136.9 255.8h5zM136.9 255.9h5zM136.9 255.9h5zM136.9 256h5zM136.9 256.1h5zM136.9 256.2h5zM136.9 256.3h5zM136.9 256.4h5zM136.9 256.5h5zM136.9 256.5h5zM136.9 256.6h5zM136.9 256.7h5zM136.9 256.8h5zM136.9 256.9h5zM136.9 257h5zM136.9 257h5z"/>
<path d="M327.9 33h7.1zM327.9 33.1h7.1zM327.9 33.2h7.1zM327.9 33.3h7.1zM327.9 33.4h7.1zM327.9 33.4h7.1zM327.9 33.5h7.1zM327.9 33.6h7.1zM327.9 33.7h7.1zM327.9 33.8h7.1zM327.9 33.9h7.1zM327.9 34h7.1zM327.9 34h7.1zM327.9 34.1h7.1zM327.9 34.2h7.1zM327.9 34.3h7.1zM327.9 34.4h7.1zM327.9 34.5h7.1zM327.9 34.5h7.1zM327.9 34.6h7.1zM327.9 34.7h7.1zM327.9 34.8h7.1zM327.9 34.9h7.1zM327.9 35h7.1zM327.9 35.1h7.1zM327.9 35.1h7.1zM327.9 35.2h7.1zM327.9 35.3h7.1zM327.9 35.4h7.1zM327.9 35.5h7.1zM327.9 35.6h7.1zM327.9 35.6h7.1zM327.9 35.7h7.1zM327.9 35.8h7.1zM327.9 35.9h7.1zM327.9 36h7.1zM327.9 36.1h7.1zM327.9 36.2h7.1zM327.9 36.2h7.1zM327.9 36.3h7.1zM327.9 36.4h7.1zM327.9 36.5h7.1zM327.9 36.6h7.1zM327.9 36.7h7.1zM327.9 36.7h7.1zM327.9 36.8h7.1zM327.9 36.9h7.1zM327.9 37h7.1zM327.9 37.1h7.1zM327.9 37.2h7.1zM327.9 37.3h7.1zM327.9 37.3h7.1zM327.9 37.4h7.1zM327.9 37.5h7.1zM327.9 37.6h7.1zM327.9 37.7h7.1zM327.9 37.8h7.1zM327.9 37.8h7.1zM327.9 37.9h7.1zM327.9 38h7.1zM327.9 38.1h7.1zM327.9 38.2h7.1zM327.9 38.3h7.1zM327.9 38.4h7.1zM327.9 38.4h7.1zM327.9 38.5h7.1zM327.9 38.6h7.1zM327.9 38.7h7.1zM327.9 38.8h7.1zM327.9 38.9h7.1zM327.9 38.9h7.1zM327.9 39h7.1zM327.9 39.1h7.1zM327.9 39.2h7.1zM327.9 39.3h7.1zM327.9 39.4h7.1zM327.9 39.5h7.1zM327.9 39.5h7.1zM327.9 39.6h7.1zM327.9 39.7h7.1zM327.9 39.8h7.1zM327.9 39.9h7.1zM327.9 40h7.1zM327.9 40h7.1z"/>
<path d="M310.9 33h8.1zM310.9 33.1h8.1zM310.9 33.2h8.1zM310.9 33.3h8.1zM310.9 33.4h8.1zM310.9 33.4h8.1zM310.9 33.5h8.1zM310.9 33.6h8.1zM310.9 33.7h8.1zM310.9 33.8h8.1zM310.9 33.9h8.1zM310.9 34h8.1zM310.9 34h8.1zM310.9 34.1h8.1zM310.9 34.2h8.1zM310.9 34.3h8.1zM310.9 34.4h8.1zM310.9 34.5h8.1zM310.9 34.5h8.1zM310.9 34.6h8.1zM310.9 34.7h8.1zM310.9 34.8h8.1zM310.9 34.9h8.1zM310.9 35h8.1zM310.9 35.1h8.1zM310.9 35.1h8.1zM310.9 35.2h8.1zM310.9 35.3h8.1zM310.9 35.4h8.1zM310.9 35.5h8.1zM310.9 35.6h8.1zM310.9 35.6h8.1zM310.9 35.7h8.1zM310.9 35.8h8.1zM310.9 35.9h8.1zM310.9 36h8.1zM310.9 36.1h8.1zM310.9 36.2h8.1zM310.9 36.2h8.1zM310.9 36.3h8.1zM310.9 36.4h8.1zM310.9 36.5h8.1zM310.9 36.6h8.1zM310.9 36.7h8.1zM310.9 36.7h8.1zM310.9 36.8h8.1zM310.9 36.9h8.1zM310.9 37h8.1zM310.9 37.1h8.1zM310.9 37.2h8.1zM310.9 37.3h8.1zM310.9 37.3h8.1zM310.9 37.4h8.1zM310.9 37.5h8.1zM310.9 37.6h8.1zM310.9 37.7h8.1zM310.9 37.8h8.1zM310.9 37.8h8.1zM310.9 37.9h8.1zM310.9 38h8.1zM310.9 38.1h8.1zM310.9 38.2h8.1zM310.9 38.3h8.1zM310.9 38.4h8.1zM310.9 38.4h8.1zM310.9 38.5h8.1zM310.9 38.6h8.1zM310.9 38.7h8.1zM310.9 38.8h8.1zM310.9 38.9h8.1zM310.9 38.9h8.1zM310.9 39h8.1zM310.9 39.1h8.1zM310.9 39.2h8.1zM310.9 39.3h8.1zM310.9 39.4h8.1zM310.9 39.5h8.1zM310.9 39.5h8.1zM310.9 39.6h8.1zM310.9 39.7h8.1zM310.9 39.8h8.1zM310.9 39.9h8.1zM310.9 40h8.1zM310.9 40h8.1z"/>
<path d="M126.7 239.4h12.4zM126.7 239.5h12.4zM126.7 239.6h12.4zM126.7 239.7h12.4zM126.7 239.8h12.4zM126.7 239.9h12.4zM126.7 239.9h12.4zM126.7 240h12.4zM126.7 240.1h12.4zM126.7 240.2h12.4zM126.7 240.3h12.4zM126.7 240.4h12.4zM126.7 240.5h12.4zM126.7 240.5h12.4zM126.7 240.6h12.4zM126.7 240.7h12.4zM126.7 240.8h12.4zM126.7 240.9h12.4zM126.7 241h12.4zM126.7 241h12.4zM126.7 241.1h12.4zM126.7 241.2h12.4zM126.7 241.3h12.4zM126.7 241.4h12.4zM126.7 241.5h12.4zM126.7 241.6h12.4zM126.7 241.6h12.4zM126.7 241.7h12.4zM126.7 241.8h12.4zM126.7 241.9h12.4zM126.7 242h12.4zM126.7 242.1h12.4zM126.7 242.1h12.4zM126.7 242.2h12.4zM126.7 242.3h12.4zM126.7 242.4h12.4zM126.7 242.5h12.4zM126.7 242.6h12.4zM126.7 242.7h12.4zM126.7 242.7h12.4zM126.7 242.8h12.4zM126.7 242.9h12.4zM126.7 243h12.4zM126.7 243.1h12.4zM126.7 243.2h12.4zM126.7 243.2h12.4zM126.7 243.3h12.4zM126.7 243.4h12.4zM126.7 243.5h12.4zM126.7 243.6h12.4zM126.7 243.7h12.4zM126.7 243.8h12.4zM126.7 243.8h12.4zM126.7 243.9h12.4zM126.7 244h12.4zM126.7 244.1h12.4zM126.7 244.2h12.4zM126.7 244.3h12.4zM126.7 244.3h12.4zM126.7 244.4h12.4zM126.7 244.5h12.4zM126.7 244.6h12.4zM126.7 244.7h12.4zM126.7 244.8h12.4zM126.7 244.9h12.4zM126.7 244.9h12.4zM126.7 245h12.4zM126.7 245.1h12.4zM126.7 245.2h12.4zM126.7 245.3h12.4zM126.7 245.4h12.4zM126.7 245.4h12.4zM126.7 245.5h12.4zM126.7 245.6h12.4zM126.7 245.7h12.4zM126.7 245.8h12.4zM126.7 245.9h12.4zM126.7 246h12.4zM126.7 246h12.4zM126.7 246.1h12.4zM126.7 246.2h12.4zM126.7 246.3h12.4zM126.7 246.4h12.4zM126.7 246.5h12.4zM126.7 246.5h12.4z"/>
<path d="M291.5 88.9h7.8zM291.5 89h7.8zM291.5 89.1h7.8zM291.5 89.2h7.8zM291.5 89.2h7.8zM291.5 89.3h7.8zM291.5 89.4h7.8zM291.5 89.5h7.8zM291.5 89.6h7.8zM291.5 89.7h7.8zM291.5 89.7h7.8zM291.5 89.8h7.8zM291.5 89.9h7.8zM291.5 90h7.8zM291.5 90.1h7.8zM291.5 90.2h7.8zM291.5 90.3h7.8zM291.5 90.3h7.8zM291.5 90.4h7.8zM291.5 90.5h7.8zM291.5 90.6h7.8zM291.5 90.7h7.8zM291.5 90.8h7.8zM291.5 90.8h7.8zM291.5 90.9h7.8zM291.5 91h7.8zM291.5 91.1h7.8zM291.5 91.2h7.8zM291.5 91.3h7.8zM291.5 91.4h7.8zM291.5 91.4h7.8zM291.5 91.5h7.8zM291.5 91.6h7.8zM291.5 91.7h7.8zM291.5 91.8h7.8zM291.5 91.9h7.8zM291.5 91.9h7.8zM291.5 92h7.8zM291.5 92.1h7.8zM291.5 92.2h7.8zM291.5 92.3h7.8zM291.5 92.4h7.8zM291.5 92.5h7.8zM291.5 92.5h7.8zM291.5 92.6h7.8zM291.5 92.7h7.8zM291.5 92.8h7.8zM291.5 92.9h7.8zM291.5 93h7.8zM291.5 93h7.8zM291.5 93.1h7.8zM291.5 93.2h7.8zM291.5 93.3h7.8zM291.5 93.4h7.8zM291.5 93.5h7.8zM291.5 93.6h7.8zM291.5 93.6h7.8zM291.5 93.7h7.8zM291.5 93.8h7.8zM291.5 93.9h7.8zM291.5 94h7.8zM291.5 94.1h7.8zM291.5 94.1h7.8zM291.5 94.2h7.8zM291.5 94.3h7.8zM291.5 94.4h7.8zM291.5 94.5h7.8zM291.5 94.6h7.8zM291.5 94.7h7.8zM291.5 94.7h7.8zM291.5 94.8h7.8zM291.5 94.9h7.8zM291.5 95h7.8zM291.5 95.1h7.8zM291.5 95.2h7.8zM291.5 95.2h7.8zM291.5 95.3h7.8zM291.5 95.4h7.8zM291.5 95.5h7.8zM291.5 95.6h7.8zM291.5 95.7h7.8zM291.5 95.8h7.8zM291.5 95.8h7.8zM291.5 95.9h7.8zM291.5 96h7.8z"/>
<path d="M168.6 88.7h6.7zM168.6 88.8h6.7zM168.6 88.9h6.7zM168.6 89h6.7zM168.6 89.1h6.7zM168.6 89.2h6.7zM168.6 89.2h6.7zM168.6 89.3h6.7zM168.6 89.4h6.7zM168.6 89.5h6.7zM168.6 89.6h6.7zM168.6 89.7h6.7zM168.6 89.7h6.7zM168.6 89.8h6.7zM168.6 89.9h6.7zM168.6 90h6.7zM168.6 90.1h6.7zM168.6 90.2h6.7zM168.6 90.3h6.7zM168.6 90.3h6.7zM168.6 90.4h6.7zM168.6 90.5h6.7zM168.6 90.6h6.7zM168.6 90.7h6.7zM168.6 90.8h6.7zM168.6 90.8h6.7zM168.6 90.9h6.7zM168.6 91h6.7zM168.6 91.1h6.7zM168.6 91.2h6.7zM168.6 91.3h6.7zM168.6 91.4h6.7zM168.6 91.4h6.7zM168.6 91.5h6.7zM168.6 91.6h6.7zM168.6 91.7h6.7zM168.6 91.8h6.7zM168.6 91.9h6.7zM168.6 91.9h6.7zM168.6 92h6.7zM168.6 92.1h6.7zM168.6 92.2h6.7zM168.6 92.3h6.7zM168.6 92.4h6.7zM168.6 92.5h6.7zM168.6 92.5h6.7zM168.6 92.6h6.7zM168.6 92.7h6.7zM168.6 92.8h6.7zM168.6 92.9h6.7zM168.6 93h6.7zM168.6 93h6.7zM168.6 93.1h6.7zM168.6 93.2h6.7zM168.6 93.3h6.7zM168.6 93.4h6.7zM168.6 93.5h6.7zM168.6 93.6h6.7zM168.6 93.6h6.7zM168.6 93.7h6.7zM168.6 93.8h6.7zM168.6 93.9h6.7zM168.6 94h6.7zM168.6 94.1h6.7zM168.6 94.1h6.7zM168.6 94.2h6.7zM168.6 94.3h6.7zM168.6 94.4h6.7zM168.6 94.5h6.7zM168.6 94.6h6.7zM168.6 94.7h6.7zM168.6 94.7h6.7zM168.6 94.8h6.7zM168.6 94.9h6.7zM168.6 95h6.7zM168.6 95.1h6.7zM168.6 95.2h6.7zM168.6 95.2h6.7zM168.6 95.3h6.7zM168.6 95.4h6.7zM168.6 95.5h6.7zM168.6 95.6h6.7zM168.6 95.7h6.7zM168.6 95.8h6.7zM168.6 95.8h6.7z"/>
<path d="M170.1 227.1h5.7zM170.1 227.2h5.7zM170.1 227.2h5.7zM170.1 227.3h5.7zM170.1 227.4h5.7zM170.1 227.5h5.7zM170.1 227.6h5.7zM170.1 227.7h5.7zM170.1 227.8h5.7zM170.1 227.8h5.7zM170.1 227.9h5.7zM170.1 228h5.7zM170.1 228.1h5.7zM170.1 228.2h5.7zM170.1 228.3h5.7zM170.1 228.3h5.7zM170.1 228.4h5.7zM170.1 228.5h5.7zM170.1 228.6h5.7zM170.1 228.7h5.7zM170.1 228.8h5.7zM170.1 228.9h5.7zM170.1 228.9h5.7zM170.1 229h5.7zM170.1 229.1h5.7zM170.1 229.2h5.7zM170.1 229.3h5.7zM170.1 229.4h5.7zM170.1 229.4h5.7zM170.1 229.5h5.7zM170.1 229.6h5.7zM170.1 229.7h5.7zM170.1 229.8h5.7zM170.1 229.9h5.7zM170.1 230h5.7zM170.1 230h5.7zM170.1 230.1h5.7zM170.1 230.2h5.7zM170.1 230.3h5.7zM170.1 230.4h5.7zM170.1 230.5h5.7zM170.1 230.5h5.7zM170.1 230.6h5.7zM170.1 230.7h5.7zM170.1 230.8h5.7zM170.1 230.9h5.7zM170.1 231h5.7zM170.1 231.1h5.7zM170.1 231.1h5.7zM170.1 231.2h5.7zM170.1 231.3h5.7zM170.1 231.4h5.7zM170.1 231.5h5.7zM170.1 231.6h5.7zM170.1 231.6h5.7zM170.1 231.7h5.7zM170.1 231.8h5.7zM170.1 231.9h5.7zM170.1 232h5.7zM170.1 232.1h5.7zM170.1 232.2h5.7zM170.1 232.2h5.7zM170.1 232.3h5.7zM170.1 232.4h5.7zM170.1 232.5h5.7zM170.1 232.6h5.7zM170.1 232.7h5.7zM170.1 232.7h5.7zM170.1 232.8h5.7zM170.1 232.9h5.7zM170.1 233h5.7zM170.1 233.1h5.7zM170.1 233.2h5.7zM170.1 233.3h5.7zM170.1 233.3h5.7zM170.1 233.4h5.7zM170.1 233.5h5.7zM170.1 233.6h5.7zM170.1 233.7h5.7zM170.1 233.8h5.7zM170.1 233.8h5.7zM170.1 233.9h5.7zM170.1 234h5.7zM170.1 234.1h5.7z"/>
<path d="M336.8 88.9h8.2zM336.8 89h8.2zM336.8 89.1h8.2zM336.8 89.2h8.2zM336.8 89.2h8.2zM336.8 89.3h8.2zM336.8 89.4h8.2zM336.8 89.5h8.2zM336.8 89.6h8.2zM336.8 89.7h8.2zM336.8 89.7h8.2zM336.8 89.8h8.2zM336.8 89.9h8.2zM336.8 90h8.2zM336.8 90.1h8.2zM336.8 90.2h8.2zM336.8 90.3h8.2zM336.8 90.3h8.2zM336.8 90.4h8.2zM336.8 90.5h8.2zM336.8 90.6h8.2zM336.8 90.7h8.2zM336.8 90.8h8.2zM336.8 90.8h8.2zM336.8 90.9h8.2zM336.8 91h8.2zM336.8 91.1h8.2zM336.8 91.2h8.2zM336.8 91.3h8.2zM336.8 91.4h8.2zM336.8 91.4h8.2zM336.8 91.5h8.2zM336.8 91.6h8.2zM336.8 91.7h8.2zM336.8 91.8h8.2zM336.8 91.9h8.2zM336.8 91.9h8.2zM336.8 92h8.2zM336.8 92.1h8.2zM336.8 92.2h8.2zM336.8 92.3h8.2zM336.8 92.4h8.2zM336.8 92.5h8.2zM336.8 92.5h8.2zM336.8 92.6h8.2zM336.8 92.7h8.2zM336.8 92.8h8.2zM336.8 92.9h8.2zM336.8 93h8.2zM336.8 93h8.2zM336.8 93.1h8.2zM336.8 93.2h8.2zM336.8 93.3h8.2zM336.8 93.4h8.2zM336.8 93.5h8.2zM336.8 93.6h8.2zM336.8 93.6h8.2zM336.8 93.7h8.2zM336.8 93.8h8.2zM336.8 93.9h8.2zM336.8 94h8.2zM336.8 94.1h8.2zM336.8 94.1h8.2zM336.8 94.2h8.2zM336.8 94.3h8.2zM336.8 94.4h8.2zM336.8 94.5h8.2zM336.8 94.6h8.2zM336.8 94.7h8.2zM336.8 94.7h8.2zM336.8 94.8h8.2zM336.8 94.9h8.2zM336.8 95h8.2zM336.8 95.1h8.2zM336.8 95.2h8.2zM336.8 95.2h8.2zM336.8 95.3h8.2zM336.8 95.4h8.2zM336.8 95.5h8.2zM336.8 95.6h8.2zM336.8 95.7h8.2zM336.8 95.8h8.2zM336.8 95.8h8.2zM336.8 95.9h8.2z"/>
<path d="M135.1 265.2h6zM135.1 265.3h6zM135.1 265.3h6zM135.1 265.4h6zM135.1 265.5h6zM135.1 265.6h6zM135.1 265.7h6zM135.1 265.8h6zM135.1 265.9h6zM135.1 265.9h6zM135.1 266h6zM135.1 266.1h6zM135.1 266.2h6zM135.1 266.3h6zM135.1 266.4h6zM135.1 266.4h6zM135.1 266.5h6zM135.1 266.6h6zM135.1 266.7h6zM135.1 266.8h6zM135.1 266.9h6zM135.1 267h6zM135.1 267h6zM135.1 267.1h6zM135.1 267.2h6zM135.1 267.3h6zM135.1 267.4h6zM135.1 267.5h6zM135.1 267.5h6zM135.1 267.6h6zM135.1 267.7h6zM135.1 267.8h6zM135.1 267.9h6zM135.1 268h6zM135.1 268.1h6zM135.1 268.1h6zM135.1 268.2h6zM135.1 268.3h6zM135.1 268.4h6zM135.1 268.5h6zM135.1 268.6h6zM135.1 268.6h6zM135.1 268.7h6zM135.1 268.8h6zM135.1 268.9h6zM135.1 269h6zM135.1 269.1h6zM135.1 269.2h6zM135.1 269.2h6zM135.1 269.3h6zM135.1 269.4h6zM135.1 269.5h6zM135.1 269.6h6zM135.1 269.7h6zM135.1 269.7h6zM135.1 269.8h6zM135.1 269.9h6zM135.1 270h6zM135.1 270.1h6zM135.1 270.2h6zM135.1 270.3h6zM135.1 270.3h6zM135.1 270.4h6zM135.1 270.5h6zM135.1 270.6h6zM135.1 270.7h6zM135.1 270.8h6zM135.1 270.8h6zM135.1 270.9h6zM135.1 271h6zM135.1 271.1h6zM135.1 271.2h6zM135.1 271.3h6zM135.1 271.4h6zM135.1 271.4h6zM135.1 271.5h6zM135.1 271.6h6zM135.1 271.7h6zM135.1 271.8h6zM135.1 271.9h6zM135.1 271.9h6zM135.1 272h6zM135.1 272.1h6zM135.1 272.2h6z"/>
<path d="M126.7 88.4h12.4zM126.7 88.5h12.4zM126.7 88.6h12.4zM126.7 88.6h12.4zM126.7 88.7h12.4zM126.7 88.8h12.4zM126.7 88.9h12.4zM126.7 89h12.4zM126.7 89.1h12.4zM126.7 89.2h12.4zM126.7 89.2h12.4zM126.7 89.3h12.4zM126.7 89.4h12.4zM126.7 89.5h12.4zM126.7 89.6h12.4zM126.7 89.7h12.4zM126.7 89.7h12.4zM126.7 89.8h12.4zM126.7 89.9h12.4zM126.7 90h12.4zM126.7 90.1h12.4zM126.7 90.2h12.4zM126.7 90.3h12.4zM126.7 90.3h12.4zM126.7 90.4h12.4zM126.7 90.5h12.4zM126.7 90.6h12.4zM126.7 90.7h12.4zM126.7 90.8h12.4zM126.7 90.8h12.4zM126.7 90.9h12.4zM126.7 91h12.4zM126.7 91.1h12.4zM126.7 91.2h12.4zM126.7 91.3h12.4zM126.7 91.4h12.4zM126.7 91.4h12.4zM126.7 91.5h12.4zM126.7 91.6h12.4zM126.7 91.7h12.4zM126.7 91.8h12.4zM126.7 91.9h12.4zM126.7 91.9h12.4zM126.7 92h12.4zM126.7 92.1h12.4zM126.7 92.2h12.4zM126.7 92.3h12.4zM126.7 92.4h12.4zM126.7 92.5h12.4zM126.7 92.5h12.4zM126.7 92.6h12.4zM126.7 92.7h12.4zM126.7 92.8h12.4zM126.7 92.9h12.4zM126.7 93h12.4zM126.7 93h12.4zM126.7 93.1h12.4zM126.7 93.2h12.4zM126.7 93.3h12.4zM126.7 93.4h12.4zM126.7 93.5h12.4zM126.7 93.6h12.4zM126.7 93.6h12.4zM126.7 93.7h12.4zM126.7 93.8h12.4zM126.7 93.9h12.4zM126.7 94h12.4zM126.7 94.1h12.4zM126.7 94.1h12.4zM126.7 94.2h12.4zM126.7 94.3h12.4zM126.7 94.4h12.4zM126.7 94.5h12.4zM126.7 94.6h12.4zM126.7 94.7h12.4zM126.7 94.7h12.4zM126.7 94.8h12.4zM126.7 94.9h12.4zM126.7 95h12.4zM126.7 95.1h12.4zM126.7 95.2h12.4zM126.7 95.2h12.4zM126.7 95.3h12.4zM126.7 95.4h12.4zM126.7 95.5h12.4z"/>
<path d="M315.6 89.1h7.7zM315.6 89.2h7.7zM315.6 89.2h7.7zM315.6 89.3h7.7zM315.6 89.4h7.7zM315.6 89.5h7.7zM315.6 89.6h7.7zM315.6 89.7h7.7zM315.6 89.7h7.7zM315.6 89.8h7.7zM315.6 89.9h7.7zM315.6 90h7.7zM315.6 90.1h7.7zM315.6 90.2h7.7zM315.6 90.3h7.7zM315.6 90.3h7.7zM315.6 90.4h7.7zM315.6 90.5h7.7zM315.6 90.6h7.7zM315.6 90.7h7.7zM315.6 90.8h7.7zM315.6 90.8h7.7zM315.6 90.9h7.7zM315.6 91h7.7zM315.6 91.1h7.7zM315.6 91.2h7.7zM315.6 91.3h7.7zM315.6 91.4h7.7zM315.6 91.4h7.7zM315.6 91.5h7.7zM315.6 91.6h7.7zM315.6 91.7h7.7zM315.6 91.8h7.7zM315.6 91.9h7.7zM315.6 91.9h7.7zM315.6 92h7.7zM315.6 92.1h7.7zM315.6 92.2h7.7zM315.6 92.3h7.7zM315.6 92.4h7.7zM315.6 92.5h7.7zM315.6 92.5h7.7zM315.6 92.6h7.7zM315.6 92.7h7.7zM315.6 92.8h7.7zM315.6 92.9h7.7zM315.6 93h7.7zM315.6 93h7.7zM315.6 93.1h7.7zM315.6 93.2h7.7zM315.6 93.3h7.7zM315.6 93.4h7.7zM315.6 93.5h7.7zM315.6 93.6h7.7zM315.6 93.6h7.7zM315.6 93.7h7.7zM315.6 93.8h7.7zM315.6 93.9h7.7zM315.6 94h7.7zM315.6 94.1h7.7zM315.6 94.1h7.7zM315.6 94.2h7.7zM315.6 94.3h7.7zM315.6 94.4h7.7zM315.6 94.5h7.7zM315.6 94.6h7.7zM315.6 94.7h7.7zM315.6 94.7h7.7zM315.6 94.8h7.7zM315.6 94.9h7.7zM315.6 95h7.7zM315.6 95.1h7.7zM315.6 95.2h7.7zM315.6 95.2h7.7zM315.6 95.3h7.7zM315.6 95.4h7.7zM315.6 95.5h7.7zM315.6 95.6h7.7zM315.6 95.7h7.7zM315.6 95.8h7.7zM315.6 95.8h7.7zM315.6 95.9h7.7zM315.6 96h7.7zM315.6 96.1h7.7z"/>
</g>
<g font-size="10.9">
<text x="85.8" y="9" transform="rotate(-180 85.8 9)">БГТУ 020611.003</text>
<text x="325.2" y="248.5">БГТУ 020611.003</text>
<text x="316.7" y="273.5">работа</text>
<text x="371.8" y="288.5">9 гр. ФИТ</text>
</g>
<text font-size="10.7" x="296.2" y="263.5">Расчетно-графическая</text>
<g font-size="7.8">
<text x="135.6" y="39.6">1''=2''</text>
<text x="310.9" y="38.6">2'''</text>
<text x="327.9" y="38.6">1'''</text>
<text x="126.7" y="94">4''=</text>
<text x="134.5" y="94">5</text>
<text x="168.6" y="94.4">3''</text>
<text x="291.5" y="94.5">3'''</text>
<text x="315.6" y="94.6">5'''</text>
<text x="336.8" y="94.5">4'''</text>
<text x="170.1" y="232.6">3'</text>
<text x="126.7" y="245.1">2'=</text>
<text x="133.4" y="245.1">5'</text>
<text x="136.9" y="255.6">1'</text>
<text x="402.9" y="267.5">1:1</text>
<text x="135.1" y="270.8">4'</text>
</g>
<g font-size="5.4">
<text x="12.8" y="46.9" transform="rotate(-90 12.8 46.9)">Перв. примен.</text>
<text x="12.8" y="103.8" transform="rotate(-90 12.8 103.8)">Справ. №</text>
<text x="12.8" y="176.7" transform="rotate(-90 12.8 176.7)">Подп. и дата</text>
<text x="12.8" y="205.8" transform="rotate(-90 12.8 205.8)">Инв. № дубл.</text>
<text x="12.8" y="231.6" transform="rotate(-90 12.8 231.6)">Взам. инв. №</text>
<text x="369.1" y="256.8">Лит.</text>
<text x="383.1" y="256.8">Масса</text>
<text x="398" y="256.8">Масштаб</text>
<text x="12.8" y="261.7" transform="rotate(-90 12.8 261.7)">Подп. и дата</text>
<text x="251.2" y="261.8">№ докум.</text>
<text x="273.6" y="261.8">Подп.</text>
<text x="231" y="266.8">Разраб.</text>
<text x="248" y="266.8">Косс</text>
<text x="231" y="271.8">Пров.</text>
<text x="248" y="271.8">Гиль</text>
<text x="231" y="276.8">Т.контр.</text>
<text x="366.9" y="276.8">Лист</text>
<text x="387.9" y="276.8">Листов</text>
<text x="408.4" y="276.8">1</text>
<text x="231" y="286.8">Н.контр.</text>
<text x="7.5" y="292.5" transform="rotate(-90 7.5 292.5)">КОМПАС-3Dv20Учебнаяверсия©2021 ООО&quot;АСКОН-Системыпроектирования&quot;, Россия. Всеправазащищены.</text>
<text x="12.8" y="290.8" transform="rotate(-90 12.8 290.8)">Инв. № подл.</text>
<text x="231" y="291.8">Утв.</text>
<text x="248" y="291.8">Гиль</text>
<text x="8.5" y="296.7">Недлякоммерческогоиспользования</text>
<text x="306" y="296.8">Копировал</text>
<text x="376" y="296.8">Формат</text>
<text x="396" y="296.8">A3</text>
</g>
<g font-size="5.3">
<text x="231.1" y="261.8">Изм.</text>
<text x="238.1" y="261.8">Лист</text>
<text x="286.1" y="261.8">Дата</text>
</g>
</svg>
